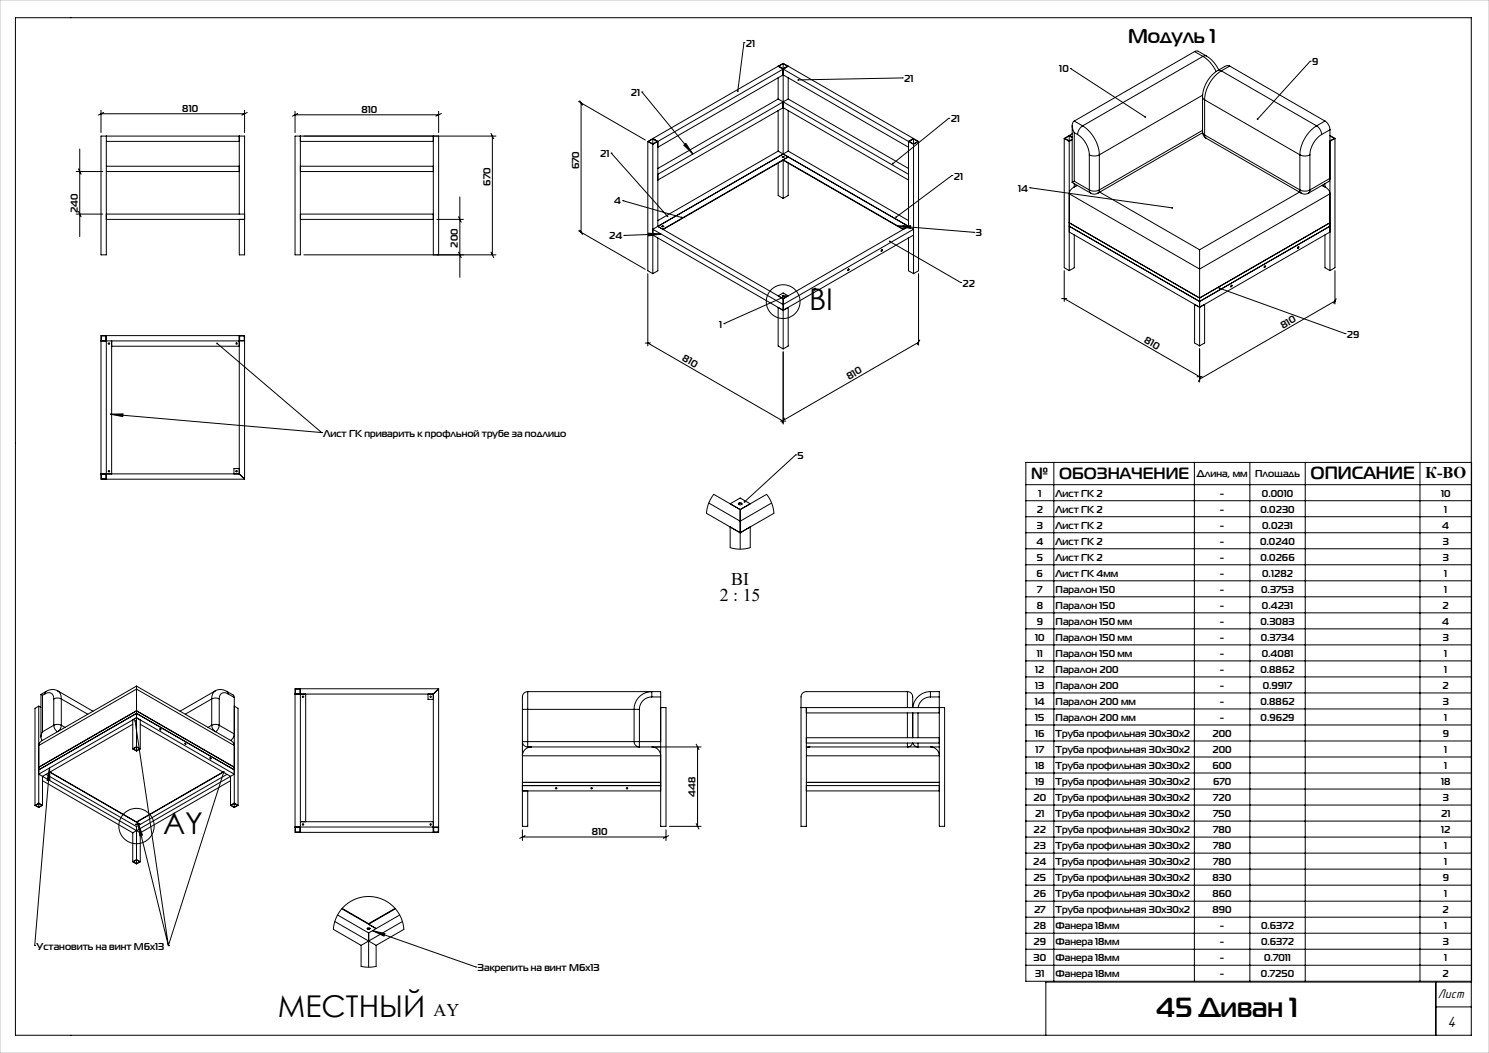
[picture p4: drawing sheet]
<svg xmlns="http://www.w3.org/2000/svg" width="420mm" height="297mm" viewBox="0 0 420 297" stroke-linecap="round" stroke-linejoin="round" font-family="sans-serif">
<g fill="none" stroke="#000" stroke-width=".28">
<path d="M4.4 5h410.6v287h-410.6zM209.8 12h.1M209.8 12l-1.7 13.7M219.5 18.7l38.2 22M219.5 18.7l1.4-.8 38.2 22M219.5 18.7l-35.4 20.4M220.9 18v1.4M220.9 19.5v23.9M220.9 18l-1.2 .7 1.2 .7M220.9 18l1.2 .7-1.2 .7M222.3 18.7l-36.7 21.2M301.9 19.3h.1"/>
<path d="M301.9 19.3l21.1 13.7M337 14.5l.8-.1 2.5 1.4M337 14.5l2.3 1.4M337 14.5l-34 19.6M339.3 15.9a10.1 10.1 0 0 1 3.7 4.3M339.3 15.9l-33.9 19.6M340.3 15.8l-1 .1M340.3 15.8l1.9 1.6 1.6 2.3M343.5 19.9l1 .1M343.5 19.9a9.3 9.3 0 0 0-4.3 7.4M344.5 20a10.4 10.4 0 0 0-4.7 8.2M344.5 20l26.9 15.5"/>
<path d="M346.9 18.6h-1.2l-2.2 1.3M346.9 18.6l-2.4 1.4M346.9 18.6l26.8 15.5M369.6 17.3h.1M369.6 17.3l-14.9 16.3M28.5 31.1v6.3M28.5 32.1h40.5M29.3 31.7l-1.6 .8M30 38.4v33.5h-1.5v-33.5h40.5v33.5h-1.5v-10M30 39.9h37.5M67.5 38.4v22M69 31.1v6.3"/>
<path d="M69.8 31.7l-1.6 .8M83.2 31.4v6M83.2 32.4h40.5M84 32l-1.5 .8M84.7 38.4v33.5h-1.5v-33.5h56.7M84.7 39.9h37.5M122.2 38.4v33.5M123.7 31.4v6M123.7 38.4v33.5M124.5 32l-1.5 .8M138.5 37.6l.8 1.5M138.9 38.4v33.5"/>
<path d="M163.2 28.6l18.8 10.9M163.5 28.4l.8 1.3M163.9 29v36.5M181.1 25.9h.1M181.1 25.9l14.3 17.5M182.7 39.9v36.5l1.4 .8M182.7 39.9l1.4 .8M184.1 39.2v1.4M184.1 39.2l-1.2 .7 1.2 .7M184.1 39.2l1.3 .7-1.3 .7M184.1 39.1l-1.4 .8M184.1 39.1l1.5 .8"/>
<path d="M185.6 39.9v24l35.3 20.4M185.6 39.9l-1.5 .8M219.5 21.9v6M219.5 31.2v11.4M219.5 27.9l-33.9 19.6M219.5 27.9l36.8 21.3M222.3 21.9v6M222.3 31.2v11.4M222.3 27.9l-36.7 21.3M222.3 27.9l34 19.6M254.5 22h.1M254.5 22l-29.3 .5"/>
<path d="M257.7 39.1l-1.4 .8v24l-35.4 20.4M257.7 39.2l1.2 .7-1.2 .7M257.7 39.2v1.4M257.7 39.2l-1.2 .7 1.2 .7M259.1 39.9v36.5l-1.4 .8M259.1 39.9l-1.4 .8M267.6 33.4h.1M267.6 33.4l-15.8 12.8M300.2 39v36.5l1.4 .8M300.2 39l1.4 .9M301.6 38.3v1.4M301.6 39.9v36.4"/>
<path d="M301.6 38.3l-1.2 .7 1.2 .7M301.6 38.3l.8 .5M301.6 38.2l.8 .5M302.4 35.4v16.1M302.4 39.4l-.8 .5M302.4 39.3l-.8 .4M302.4 37.7l-2.2 1.3M303 34.1a2.45 2.45 0 0 0 0 3.3M303 37.4l1 .6M303 37.4v13.7M303 34.1l2.4 1.4M304 38a7.3 7.3 0 0 1 3.3 5.7"/>
<path d="M305.4 35.5a10.4 10.4 0 0 1 4.7 8.2M305.4 35.5l-1 1.1-.4 1.4M339.2 37.2a2 2 0 0 0 1 1.8M339.2 27.3l.6 .9M339.2 37.2l.6 .9M339.2 27.3v9.9M339.2 36.8l-29.1 16.8M339.2 37.4l-29.5 17.1M339.2 26.8l-29.1 16.9M339.8 38.1l.4 .9M339.8 28.2l26.9 15.5M339.8 28.2v9.9"/>
<path d="M339.8 38.1l26.9 15.5M340.2 39l26.9 15.5M371.4 35.5a10.4 10.4 0 0 0-4.7 8.2M371.4 35.5l1 1.1 .4 1.4M372.8 38a7.3 7.3 0 0 0-3.3 5.7M373.7 34.1l1 1.1 .4 1.4M373.7 34.1l-2.3 1.4M375.1 38.3l1.3 .7-1.3 .7M375.1 36.6l-2.3 1.4M375.1 36.6v39.7M375.1 38.2l1.5 .8M376.6 39v36.5l-1.5 .8"/>
<path d="M376.6 39l-1.5 .9M21.5 48.4h7.5M22.1 47.6l.8 1.5M22.1 59.6l.8 1.5M22.5 42v24.7M30 46.9h37.5M30 48.4h37.5M84.7 46.9h37.5M84.7 48.4h37.5M129.7 55.5v22.7M172.4 43.2h.1M172.4 43.2l15.9 17.8"/>
<path d="M175.7 56.6h.1M175.7 56.6l16.6 4.7M184.1 40.7v36.5M185.6 50.8l35.3-20.4 35.4 20.4M185.6 41.5l35.3-20.4 35.4 20.4M192.9 40.9l.6-.4 1.9 2.9zM219.5 42.6l38.2 22.1-36.8 21.2-36.8-21.2 36.8-21.3M219.5 46v9.1l1.4 .9M219.5 42.6l-33.9 19.6M220.7 44.3h.5M220.9 44.2v.2M220.9 45.1v10.9"/>
<path d="M220.9 45.1l33.9 19.6M220.9 45.1l1.4-.8-35.3 20.4M222.3 46v9.1l-1.4 .9M222.3 42.6l34 19.6M222.3 42.6l-1.4 .8M257.7 40.7v36.5M268.5 49.5h.1M268.5 49.5l-15.7 11.8M290.5 52.9h.1M290.5 52.9l40.2 5.7M302.4 51.5l5.3 3M303 51.1l-.6 .4"/>
<path d="M303 51.8v.9l.8-.4M303 51.1l4.3 2.5M303.9 52.3l-1.7 1.1-.6 1.3 36.8 21.2M307.3 43.7l1.4 .3 1.4-.3M307.3 53.6l1.4 .3 1.4-.3M307.3 53.6l.4 .9M307.3 43.7v9.9M307.7 54.5a2 2 0 0 0 2 0M310.1 53.6l-.4 .9M310.1 43.7v9.9M310.2 54.2l28.2 16.2M366.5 54.2l-28.1 16.2"/>
<path d="M366.7 43.7l1.4 .3 1.4-.3M366.7 53.6l1.4 .3 1.4-.3M366.7 53.6l.4 .9M366.7 43.7v9.9M367.1 54.5a2 2 0 0 0 2 0M369.5 53.6l5.6-3.3-.4 .9-5.6 3.3M369.5 53.6l-.4 .9M369.5 43.7v9.9M372.8 52.3l1.8 1.1 .5 1.3-36.7 21.2M373.7 51.8l.1 .9-.9-.4M21.5 60.4h7.5M30 60.4h39"/>
<path d="M30 61.9h39M84.7 60.4h37.5M84.7 61.9h37.5M85.7 71.9h54.2M123.2 61.9h7.5M129.3 61.1l.8 1.5M129.3 71.1l.8 1.5M138.5 71.1l.8 1.5M163.2 65.1l18.8 10.9M163.5 64.9l.8 1.2M176 66.4h.1M182.7 77.2v20.4"/>
<path d="M182.9 65.8l3.6 .2-3.6 .5zM184.1 66.3l36.8 21.2M185.6 67.1v9.3l-1.5 .8M186.5 66l-10.5 .4M186.7 63.9h.5M187.1 64.7l33.8-19.5 33.9 19.5M239.4 75.9l-.3 .4M248.8 70.4l-.3 .4M251 68.1l20 11.6M253.3 63.8l3.5-.1v.7zM253.3 63.8l21.4 1.7M254.6 63.9h.5"/>
<path d="M256.3 67.1v9.3l1.4 .8M257.7 66.3l-36.8 21.2M259.1 77.2v20.2M271 79.7h.1M274.7 65.5h.1M300.2 76.3v8.7M301.6 63.8l36.8 21.2 36.7-21.2M301.6 65.4l36.8 21.3 36.7-21.3M301.6 62.8l36.8 21.3 36.7-21.3M303 66.3v9.2l-1.4 .8M338.4 70.4v5.5M338.4 75.9v21.7"/>
<path d="M356.8 75l-.2 .4M366.3 69.6l-.3 .4M373.7 66.3v9.2l1.4 .8M376.6 76.3v9.4M28.5 94.7h40.5v40.5h-40.5zM28.5 96.2h40.5M28.6 94.8h1.3v1.3h-1.3zM30 94.7v40.5M31.5 96.2v37.5M31.5 97.7h36M61.3 96.9l29.4 25.1M67.5 94.7v39"/>
<path d="M67.6 94.8h1.3v1.3h-1.3zM182.7 96.7l38.2 22.1M183.5 96.7l-1.5 .1M204.2 91.3h.1M219.5 83.4l1.4-.8 1.4 .8-1.4 .9M219.5 86.7v10.9l1.4 .8M220.7 83.5h.5M220.9 84.3v14.1M220.9 99.2v20.4M220.9 87.5l1.4-.8v10.9l-1.4 .8M221.7 83.5l-17.5 7.8M229.9 81.3l-.2 .4"/>
<path d="M259.1 96.5l-38.2 22.1M259.4 95.9l-.7 1.3M300.2 84.2l38.2 22.1M300.9 84.2h-1.4M337 85.9v10.8l1.4 .9M338.4 98.4v9.4M339.8 85.9v10.8l-1.4 .9M344 81.3l35.4 12.8M347.4 80.4l-.2 .5M376.6 84.9l-38.2 22.1M376.9 84.3l-.7 1.3M379.4 94.1h.1"/>
<path d="M31.1 116.8l3.6-.1-.1 .8zM31.1 116.8l59.6 5.2M221.3 117.9l-.7 1.3M221.6 118.8h-1.4M338.7 106.3l-.7 1.3M339.1 106.2l-1.5 .1M28.5 133.7h39M28.6 133.8h1.3v1.3h-1.3zM67.5 133.7l1.5 1.5M67.5 132.2h-1.5v1.5M90.7 122h.1M201.3 139.4l7.5 4.3 7.4-4.3 1.5 2.5 .6 2.9-9.5 5.5-9.5-5.5 .6-2.9z"/>
<path d="M224.4 128.3h.1M224.4 128.3l-14.4 13.3M289.4 130.4h125.7v146.4h-125.7zM289.4 136.7h125.7M297.3 130.4v146.4M336.9 130.4v146.4M352.6 130.4v146.4M368.2 130.4v146.4M400.5 130.4v146.4M199.9 141.9l8.9 5.1 8.8-5.1M206 148.6v5.9l2.8 .4 2.8-.4v-5.9M206 142.1l2.8-1.6 2.8 1.6"/>
<path d="M208.3 142.2l.5-.2 .5 .2M208.3 142l.1-.1a.42 .42 0 0 1 .6-.2 .42 .42 0 0 1 .1 .6 .48 .48 0 0 1-.5 .1 .48 .48 0 0 1-.3-.4zM208.8 143.7v11.2M289.4 141.2h125.7M289.4 145.7h125.7M289.4 150.3h125.7M289.4 154.8h125.7M289.4 159.3h125.7M289.4 163.8h125.7M289.4 168.3h125.7M289.4 172.9h125.7M289.4 177.4h125.7"/>
<path d="M10.9 199.2v27.3M10.9 199.2l.6 .3M10.9 199.2l-1 .6v27.3M11.5 195.9l.5 .2M11.5 195.9v12M12 196.1v10.3M12.7 195.7a1.51 1.51 0 0 1 1.7-.2 1.51 1.51 0 0 1 .8 1.6M12.7 195.7l-.7 .4M13 195l-.3 .7M13 195l-1.5 .9M15.2 197.1l1-.2 1.1 .2M15.2 197.1v7.5"/>
<path d="M16.3 194.8a3.2 3.2 0 0 0-3.3 .2M16.3 194.8l.7 .8 .3 1.5M16.3 194.8l9.9 5.8M17.3 197.1v7.5M17.3 197.1l7.5 4.3M38.5 193.5v.9M38.5 193.5l26.5 15.3 .8 .6 .3 .9-27.6-15.9M38.5 193.5l-26.5 15.3-.9 .8-.2 .7 27.6-15.9M38.5 194.4v16.2M59.7 197.1l1.1-.2 1 .2M59.7 197.1v7.5M59.7 197.1l-7.5 4.3"/>
<path d="M60.8 194.8l-.8 .8-.3 1.5M60.8 194.8l-10 5.8M60.8 194.8a3.2 3.2 0 0 1 3.2 .2M61.8 197.1v7.5M64 195l.3 .7M64 195l1.8 1.1 .3 .6M64.3 195.7a1.51 1.51 0 0 0-1.7-.2 1.51 1.51 0 0 0-.8 1.6M64.3 195.7l1.8 1M66.1 196.7v29.8M66.1 199.2l1 .6v27.3M83.2 194.3h40.5v40.5h-40.5zM83.2 195.8h39"/>
<path d="M83.3 194.4h1.3v1.3h-1.3zM84.7 194.3v40.5M86.2 195.8v36M120.7 195.8v1.5h1.5M122.2 195.8v39M123.7 194.3l-1.5 1.5M148.9 195.1h37.5v1.5M148.9 195.1v5M148.9 195.1a2.2 2.2 0 0 0-1.5 2.9v2.1M183.9 196.6v-1.4a4.8 4.8 0 0 0-5 4.9M183.9 196.6a3.5 3.5 0 0 0-3.5 3.5M183.9 196.6h2.5"/>
<path d="M186.4 196.6v36.5h1.5v-33.5h-1.5M255.9 195.1h-28.5l-.6 .1-.5 .4-.4 1v36.5h1.5v-33.5M255.9 195.1a1.5 1.5 0 0 1 1.5 1.5v3a5.1 5.1 0 0 1 5-4.5M255.9 195.1v4.5M262.4 195.1v1.5M262.4 195.1h2.5v1.5M262.4 196.6a3.5 3.5 0 0 0-3.4 3M262.4 196.6h2.5M264.9 196.6v36.5h1.5v-33.5h-40.5M289.4 181.9h125.7M289.4 186.4h125.7M289.4 190.9h125.7"/>
<path d="M289.4 195.4h125.7M289.4 200h125.7M10.9 217.1l27.6-15.9 27.6 15.9M10.9 216.4l27.6-15.9 27.6 15.9M12 206.4a1.93 1.93 0 0 0 0 2.4M12 219v8.1M12 219l27.6 15.9M13 218.4l25.5 14.7M14 216.6l.1 3.6-.8-.1zM14 216.6l-4.2 50.1M14 217.8l25.6 14.7M14.1 217.8l24.4 14"/>
<path d="M15.2 204.6l1-.3 1.1 .3M15.2 204.6l.3 1 .7 .8M15.2 204.6l-3.2 1.8M17.3 204.6l-.2 .9-.6 .7M17.3 204.6l1 .6M37.4 204.3l-25.4 14.7M37.4 211.2l1.1 .6 1.1-.6M38.1 203.3l9.4 63.4M38.5 210.7v1.1M38.5 202.4l-27.6 16 1.1 .6M38.5 210.7l-.9 .5 .9 .6M38.5 210.7l.9 .5-.9 .6"/>
<path d="M38.5 210.6l-1.1 .6M38.5 210.6l1.1 .6M38.5 202.4l27.6 16-28.7 16.5M38.5 202.4l-1.1 .7v8.1M39.6 203.1v8.1M39.6 204.3l25.4 14.7v8.1M45.1 205.6l.2 .3M52.2 209.6l.2 .4M59.2 213.7l.2 .4M59.7 204.6l1.1-.3 1 .3M59.7 204.6l.2 .9 .6 .7M59.7 204.6l-1 .6"/>
<path d="M61.8 204.6l4.3 2.4-.3 1.1-.8 .7M61.8 204.6l-.3 1-.7 .8M62.9 217.8l-24.4 14M63 217.8l-24.5 14M63.1 217.7l-15.6 49M64 218.4l-24.4 14.1M147.4 200.1h1.5M147.4 200.1v33h1.5v-10M148.9 209.2v1.5M148.9 209.2h-1.5a1.33 1.33 0 0 0 1.5 1.5M148.9 210.7h48.9M148.9 209.2h30"/>
<path d="M148.9 200.1v9.1M148.9 210.7v.2M148.9 200.1h30M149.9 210.7a2.5 2.5 0 0 0-2.5 2.5h39a2.5 2.5 0 0 0-2.5-2.5M178.9 209.2a1.35 1.35 0 0 0 1.5 1.4v-1.4M178.9 200.1h1.5M178.9 209.2h1.5M178.9 200.1v9.1M180.4 209.2h6M180.4 200.1v9.1M196.4 209.9l.7 1.5M196.8 210.7v22.4"/>
<path d="M227.4 210.7h37.5M227.4 201.1h37.5M227.4 209.6h37.5M227.4 208.1h37.5M228.4 210.7l-1 .2M255.9 209.6v1.1l.9-.3 .6-.8M255.9 201.1v7M257.4 201.1v7M257.5 209.6l.5 .7 .9 .4v-1.1M258.9 201.1v7M262.4 210.7a2.5 2.5 0 0 1 2.5 2.5h-37.5M289.4 204.5h125.7"/>
<path d="M289.4 209h125.7M289.4 213.5h125.7M289.4 218h125.7M9.9 227.1l1 .7 1.1-.7M10.9 226.6v1.1M10.9 226.6l-.9 .5 .9 .6M10.9 226.6l.9 .5-.9 .6M10.9 226.5l-1 .6M10.9 226.5l1.1 .6M12 220.2l25.4 14.7M37.4 234.9v8.2M38.3 232.5h.4z"/>
<path d="M38.5 233.1v9.3M39 232.2l1.2 3.3-.8 .2zM39 232.2l8.5 34.5M39.6 232.5l-1.1 .6M39.6 234.9v8.2M65 227.1l1.1 .7 1-.7M65 220.2l-25.4 14.7M66.1 226.6v1.1M66.1 226.6l-.9 .5 .9 .6M66.1 226.6l.9 .5-.9 .6M66.1 226.5l-1.1 .6M66.1 226.5l1 .6"/>
<path d="M83.2 233.3h40.5M83.3 233.4h1.3v1.3h-1.3zM84.7 231.8h37.5M122.3 233.4h1.3v1.3h-1.3zM147.4 234.1v3M147.4 220.7h39M147.4 221.6h39M147.4 223.1h39M147.4 236.1h40.5M148.1 235.7l-1.5 .8M187.9 234.1v3M188.6 235.7l-1.5 .8"/>
<path d="M188.9 233.1h8.9M196.4 232.3l.7 1.5M227.4 220.7h37.5M227.4 221.6h37.5M227.4 223.1h37.5M289.4 222.6h125.7M289.4 227.1h125.7M289.4 231.6h125.7M289.4 236.1h125.7M37.4 243.1l1.1 .6 1.1-.6M38.5 242.5v1.1M38.5 242.4l-1.1 .7"/>
<path d="M38.5 242.5l.9 .6-.9 .5M38.5 242.5l-.9 .6 .9 .5M38.5 242.4l1.1 .7M94.4 259.9l9.6 5.5 9.5-5.5M95.2 258.1l8.8 5M96.4 256.3l9.7 5.6M96.5 256.2l7.5 4.3M111.4 256.2l-7.4 4.3M111.5 256.3l-7.5 4.4v-.2M112.7 258.1l-8.7 5M289.4 240.6h125.7M289.4 245.1h125.7"/>
<path d="M289.4 249.7h125.7M289.4 254.2h125.7M289.4 258.7h125.7M9.8 266.7h.1M47.5 266.7h.1M101.9 266.6l-7.9-4.5 .1-.8 .4-1.7 .8-1.6 1-1.5 1.2-1.2 1.4-1.1 1.6-.7 1.7-.5 1.8-.1 1.7 .1 1.7 .5 1.6 .7 1.5 1.1 1.2 1.2 1 1.5 .7 1.6 .4 1.7 .1 .8-7.8 4.5M101.9 266.6v6l2.1 .2 2.1-.2v-6M101.9 266.6l2.1-1.2 2.1 1.2M103.6 261.8l.4 .2 .3-.2-.3 .2zM104 263.1v9.7M105.1 262.5l3.5 .8-.3 .7zM105.1 262.5l29.1 10.2"/>
<path d="M134.2 272.7h.1M289.4 263.2h125.7M289.4 267.7h125.7M289.4 272.2h125.7M405 277v15M415 277h-120v15M405 284h10"/>
<circle cx="220.9" cy="44.2" r=".23"/>
<circle cx="187" cy="63.8" r=".23"/>
<circle cx="239.3" cy="76.2" r=".23"/>
<circle cx="248.8" cy="70.7" r=".23"/>
<circle cx="254.8" cy="63.8" r=".23"/>
<circle cx="356.8" cy="75.3" r=".23"/>
<circle cx="366.2" cy="69.9" r=".23"/>
<circle cx="30.7" cy="96.9" r=".2"/>
<circle cx="66.7" cy="96.9" r=".2"/>
<circle cx="220.9" cy="85.1" r="4.8"/>
<circle cx="220.9" cy="83.4" r=".23"/>
<circle cx="229.9" cy="81.6" r=".23"/>
<circle cx="347.4" cy="80.7" r=".23"/>
<circle cx="30.7" cy="132.9" r=".2"/>
<circle cx="66.7" cy="132.9" r=".2"/>
<circle cx="85.5" cy="196.5" r=".2"/>
<circle cx="121.5" cy="196.5" r=".2"/>
<circle cx="45.2" cy="205.7" r=".17"/>
<circle cx="52.3" cy="209.8" r=".17"/>
<circle cx="59.4" cy="213.8" r=".17"/>
<circle cx="38.5" cy="233" r="5"/>
<circle cx="38.5" cy="232.6" r=".17"/>
<circle cx="85.5" cy="232.5" r=".2"/>
<circle cx="121.5" cy="232.5" r=".2"/>
<circle cx="156.9" cy="222.3" r=".2"/>
<circle cx="166.9" cy="222.3" r=".2"/>
<circle cx="176.9" cy="222.3" r=".2"/>
<circle cx="104" cy="261.9" r=".33"/>
</g>
<path d="M0 0h420v297h-420z" fill="none" stroke="#c0c0c0" stroke-width=".28"/>
<path d="M39 232.2l1.2 3.3-.8 .2zM14 216.6l.1 3.6-.8-.1zM62.9 217.6a.25 .25 0 0 0 .1 .3 .25 .25 0 0 0 .4-.1 .25 .25 0 0 0-.2-.3l-.1 .2 .1-.2zM37.9 203.1a.25 .25 0 0 0 .1 .4 .25 .25 0 0 0 .4-.1 .25 .25 0 0 0-.3-.3v.2zM322.9 32.8v.4h.3l-.2-.2 .2 .1v-.2zM354.6 33.4v.4l.1-.2-.1 .2a.25 .25 0 0 0 .3 0 .25 .25 0 0 0 0-.4 .25 .25 0 0 0-.3 0zM330.5 58.5v.3h.4l-.2-.2 .2 .1v-.2zM343.8 81.1l.2 .2-.3-.1a.25 .25 0 0 0 .3 .3 .25 .25 0 0 0 .2-.3 .25 .25 0 0 0-.4-.1zM61.1 96.7a.25 .25 0 0 0 .1 .4 .25 .25 0 0 0 .3-.3 .25 .25 0 0 0-.4-.1l.2 .2zM31.1 116.8l3.6-.1-.1 .8zM207.9 25.5v.4l.2 .1v-.3v.3l.2-.1v-.4zM225 22.4l-.1 .1h.3h-.3a.25 .25 0 0 0 .3 .3 .25 .25 0 0 0 .2-.4 .25 .25 0 0 0-.4 0zM251.6 46v.3l.2-.1-.2 .1a.25 .25 0 0 0 .4 .1 .25 .25 0 0 0 0-.4 .25 .25 0 0 0-.4 0zM252.6 61.1v.3l.2-.1-.2 .1a.25 .25 0 0 0 .3 .1 .25 .25 0 0 0 .1-.4 .25 .25 0 0 0-.4 0zM192.9 40.9l.6-.4 1.9 2.9zM188.1 60.8v.3l.3 .1-.1-.2 .1 .2 .1-.3zM192.1 61.1v.4h.3l-.1-.2 .2 .1v-.2zM182.9 65.8l3.6 .2-3.6 .5zM221.5 83.3v.3h.4v-.2l-.2 .1 .1-.2zM250.8 67.9l.2 .2-.2-.1a.25 .25 0 0 0 .1 .4 .25 .25 0 0 0 .3-.4 .25 .25 0 0 0-.4-.1zM253.3 63.8l3.5-.1v.7zM105.1 262.5l3.5 .8-.3 .7zM209.8 141.4v.3l.2-.1-.2 .1a.25 .25 0 0 0 .4 0 .25 .25 0 0 0 0-.3 .25 .25 0 0 0-.4 0z" fill="#000"/>
<g font-size="8.5">
<text x="228.2" y="87.5">BI</text>
<text x="46" y="235.4">AY</text>
<text x="78.4" y="286.7">МЕСТНЫЙ</text>
</g>
<text font-size="7.8" x="326.1" y="286.7">45 Диван 1</text>
<text font-size="5.6" x="318.2" y="12">Модуль 1</text>
<g font-size="5">
<text x="369.7" y="135.1">ОПИСАНИЕ</text>
<text x="206.3" y="164.9">BI</text>
<text x="203" y="169.5">2 : 15</text>
<text x="122.3" y="286.6">AY</text>
</g>
<g font-size="4.6">
<text x="290.9" y="135.2">№</text>
<text x="298.8" y="135.2">ОБОЗНАЧЕНИЕ</text>
<text x="402" y="134.7">К-ВО</text>
</g>
<text font-size="4.4" x="408.3" y="289.8">4</text>
<text font-size="3.7" x="405.6" y="281.4">Лист</text>
<g font-size="2.8">
<text x="210.4" y="13.2">21</text>
<text x="255.1" y="23.1">21</text>
<text x="298.8" y="20.4">10</text>
<text x="370.1" y="18.4">9</text>
<text x="178" y="27.1">21</text>
<text x="51.4" y="31.5">810</text>
<text x="102" y="31.8">810</text>
<text x="268.2" y="34.5">21</text>
<text x="163.4" y="47.8" transform="rotate(-90 163.4 47.8)">670</text>
<text x="169.3" y="44.3">21</text>
<text x="138.3" y="52.4" transform="rotate(-90 138.3 52.4)">670</text>
<text x="269" y="50.6">21</text>
<text x="173.2" y="57.7">4</text>
<text x="287.2" y="54.1">14</text>
<text x="21.9" y="60.1" transform="rotate(-90 21.9 60.1)">240</text>
<text x="129.2" y="69.8" transform="rotate(-90 129.2 69.8)">200</text>
<text x="171.8" y="67.5">24</text>
<text x="275.2" y="66.7">3</text>
<text x="271.5" y="80.8">22</text>
<text x="202.9" y="92.4">1</text>
<text x="361.9" y="92.7" transform="rotate(-30 361.9 92.7)">810</text>
<text x="379.9" y="95.3">29</text>
<text x="192.3" y="101.6" transform="rotate(30 192.3 101.6)">810</text>
<text x="322.6" y="96.5" transform="rotate(30 322.6 96.5)">810</text>
<text x="239.5" y="107.2" transform="rotate(-30 239.5 107.2)">810</text>
<text x="91.3" y="123.1">Лист ГК приварить к профльной трубе за подлицо</text>
<text x="225" y="129.5">5</text>
<text x="337.6" y="134.6">Длина, мм</text>
<text x="354.1" y="134.6">Площадь</text>
<text x="292.9" y="140">1</text>
<text x="297.8" y="140">Лист ГК 2</text>
<text x="344.1" y="140">-</text>
<text x="356" y="140">0.0010</text>
<text x="406.5" y="140">10</text>
<text x="292.4" y="144.6">2</text>
<text x="292.4" y="149.1">3</text>
<text x="297.8" y="144.6">Лист ГК 2</text>
<text x="297.8" y="149.1">Лист ГК 2</text>
<text x="344.1" y="144.6">-</text>
<text x="344.1" y="149.1">-</text>
<text x="355.5" y="144.6">0.0230</text>
<text x="356" y="149.1">0.0231</text>
<text x="406.8" y="149.1">4</text>
<text x="407.4" y="144.6">1</text>
<text x="292.3" y="153.6">4</text>
<text x="297.8" y="153.6">Лист ГК 2</text>
<text x="344.1" y="153.6">-</text>
<text x="355.4" y="153.6">0.0240</text>
<text x="406.9" y="153.6">3</text>
<text x="292.4" y="158.1">5</text>
<text x="297.8" y="158.1">Лист ГК 2</text>
<text x="344.1" y="158.1">-</text>
<text x="355.5" y="158.1">0.0266</text>
<text x="406.9" y="158.1">3</text>
<text x="292.4" y="162.6">6</text>
<text x="292.6" y="167.2">7</text>
<text x="297.8" y="162.6">Лист ГК 4мм</text>
<text x="297.8" y="167.2">Паралон 150</text>
<text x="344.1" y="162.6">-</text>
<text x="344.1" y="167.2">-</text>
<text x="355.7" y="167.2">0.3753</text>
<text x="356" y="162.6">0.1282</text>
<text x="407.4" y="162.6">1</text>
<text x="407.4" y="167.2">1</text>
<text x="292.4" y="171.7">8</text>
<text x="297.8" y="171.7">Паралон 150</text>
<text x="344.1" y="171.7">-</text>
<text x="355.9" y="171.7">0.4231</text>
<text x="406.9" y="171.7">2</text>
<text x="292.4" y="176.2">9</text>
<text x="297.8" y="176.2">Паралон 150 мм</text>
<text x="344.1" y="176.2">-</text>
<text x="355.6" y="176.2">0.3083</text>
<text x="406.8" y="176.2">4</text>
<text x="292" y="180.7">10</text>
<text x="292.5" y="185.2">11</text>
<text x="297.8" y="180.7">Паралон 150 мм</text>
<text x="297.8" y="185.2">Паралон 150 мм</text>
<text x="344.1" y="180.7">-</text>
<text x="344.1" y="185.2">-</text>
<text x="355.6" y="180.7">0.3734</text>
<text x="355.9" y="185.2">0.4081</text>
<text x="406.9" y="180.7">3</text>
<text x="407.4" y="185.2">1</text>
<text x="292" y="189.7">12</text>
<text x="297.8" y="189.7">Паралон 200</text>
<text x="344.1" y="189.7">-</text>
<text x="355.5" y="189.7">0.8862</text>
<text x="407.4" y="189.7">1</text>
<text x="292" y="194.3">13</text>
<text x="297.8" y="194.3">Паралон 200</text>
<text x="344.1" y="194.3">-</text>
<text x="356.2" y="194.3">0.9917</text>
<text x="406.9" y="194.3">2</text>
<text x="291.9" y="198.8">14</text>
<text x="292" y="203.3">15</text>
<text x="297.8" y="203.3">Паралон 200 мм</text>
<text x="297.8" y="198.8">Паралон 200 мм</text>
<text x="344.1" y="198.8">-</text>
<text x="344.1" y="203.3">-</text>
<text x="355.5" y="198.8">0.8862</text>
<text x="355.6" y="203.3">0.9629</text>
<text x="406.9" y="198.8">3</text>
<text x="407.4" y="203.3">1</text>
<text x="292" y="207.8">16</text>
<text x="297.8" y="207.8">Труба профильная 30х30х2</text>
<text x="342" y="207.8">200</text>
<text x="406.9" y="207.8">9</text>
<text x="292.1" y="212.3">17</text>
<text x="297.8" y="212.3">Труба профильная 30х30х2</text>
<text x="342" y="212.3">200</text>
<text x="407.4" y="212.3">1</text>
<text x="292" y="216.9">18</text>
<text x="292" y="221.4">19</text>
<text x="297.8" y="216.9">Труба профильная 30х30х2</text>
<text x="297.8" y="221.4">Труба профильная 30х30х2</text>
<text x="342" y="216.9">600</text>
<text x="342.2" y="221.4">670</text>
<text x="406.5" y="221.4">18</text>
<text x="407.4" y="216.9">1</text>
<text x="196.2" y="224.7" transform="rotate(-90 196.2 224.7)">448</text>
<text x="291.5" y="225.9">20</text>
<text x="297.8" y="225.9">Труба профильная 30х30х2</text>
<text x="342.2" y="225.9">720</text>
<text x="406.9" y="225.9">3</text>
<text x="292" y="230.4">21</text>
<text x="297.8" y="230.4">Труба профильная 30х30х2</text>
<text x="342.2" y="230.4">750</text>
<text x="406.5" y="230.4">21</text>
<text x="167" y="235.5">810</text>
<text x="291.5" y="234.9">22</text>
<text x="291.6" y="239.4">23</text>
<text x="297.8" y="234.9">Труба профильная 30х30х2</text>
<text x="297.8" y="239.4">Труба профильная 30х30х2</text>
<text x="342.2" y="234.9">780</text>
<text x="342.2" y="239.4">780</text>
<text x="406.5" y="234.9">12</text>
<text x="407.4" y="239.4">1</text>
<text x="291.4" y="244">24</text>
<text x="297.8" y="244">Труба профильная 30х30х2</text>
<text x="342.2" y="244">780</text>
<text x="407.4" y="244">1</text>
<text x="291.6" y="248.5">25</text>
<text x="297.8" y="248.5">Труба профильная 30х30х2</text>
<text x="342" y="248.5">830</text>
<text x="406.9" y="248.5">9</text>
<text x="291.5" y="253">26</text>
<text x="291.7" y="257.5">27</text>
<text x="297.8" y="253">Труба профильная 30х30х2</text>
<text x="297.8" y="257.5">Труба профильная 30х30х2</text>
<text x="342" y="253">860</text>
<text x="342.1" y="257.5">890</text>
<text x="406.9" y="257.5">2</text>
<text x="407.4" y="253">1</text>
<text x="291.5" y="262">28</text>
<text x="297.8" y="262">Фанера 18мм</text>
<text x="344.1" y="262">-</text>
<text x="355.7" y="262">0.6372</text>
<text x="407.4" y="262">1</text>
<text x="10.3" y="267.9">Установить на винт М6х13</text>
<text x="291.6" y="266.6">29</text>
<text x="297.8" y="266.6">Фанера 18мм</text>
<text x="344.1" y="266.6">-</text>
<text x="355.7" y="266.6">0.6372</text>
<text x="406.9" y="266.6">3</text>
<text x="134.7" y="273.9">Закрепить на винт М6х13</text>
<text x="291.5" y="271.1">30</text>
<text x="292" y="275.6">31</text>
<text x="297.8" y="271.1">Фанера 18мм</text>
<text x="297.8" y="275.6">Фанера 18мм</text>
<text x="344.1" y="271.1">-</text>
<text x="344.1" y="275.6">-</text>
<text x="355.7" y="275.6">0.7250</text>
<text x="356.6" y="271.1">0.7011</text>
<text x="406.9" y="275.6">2</text>
<text x="407.4" y="271.1">1</text>
</g>
</svg>
